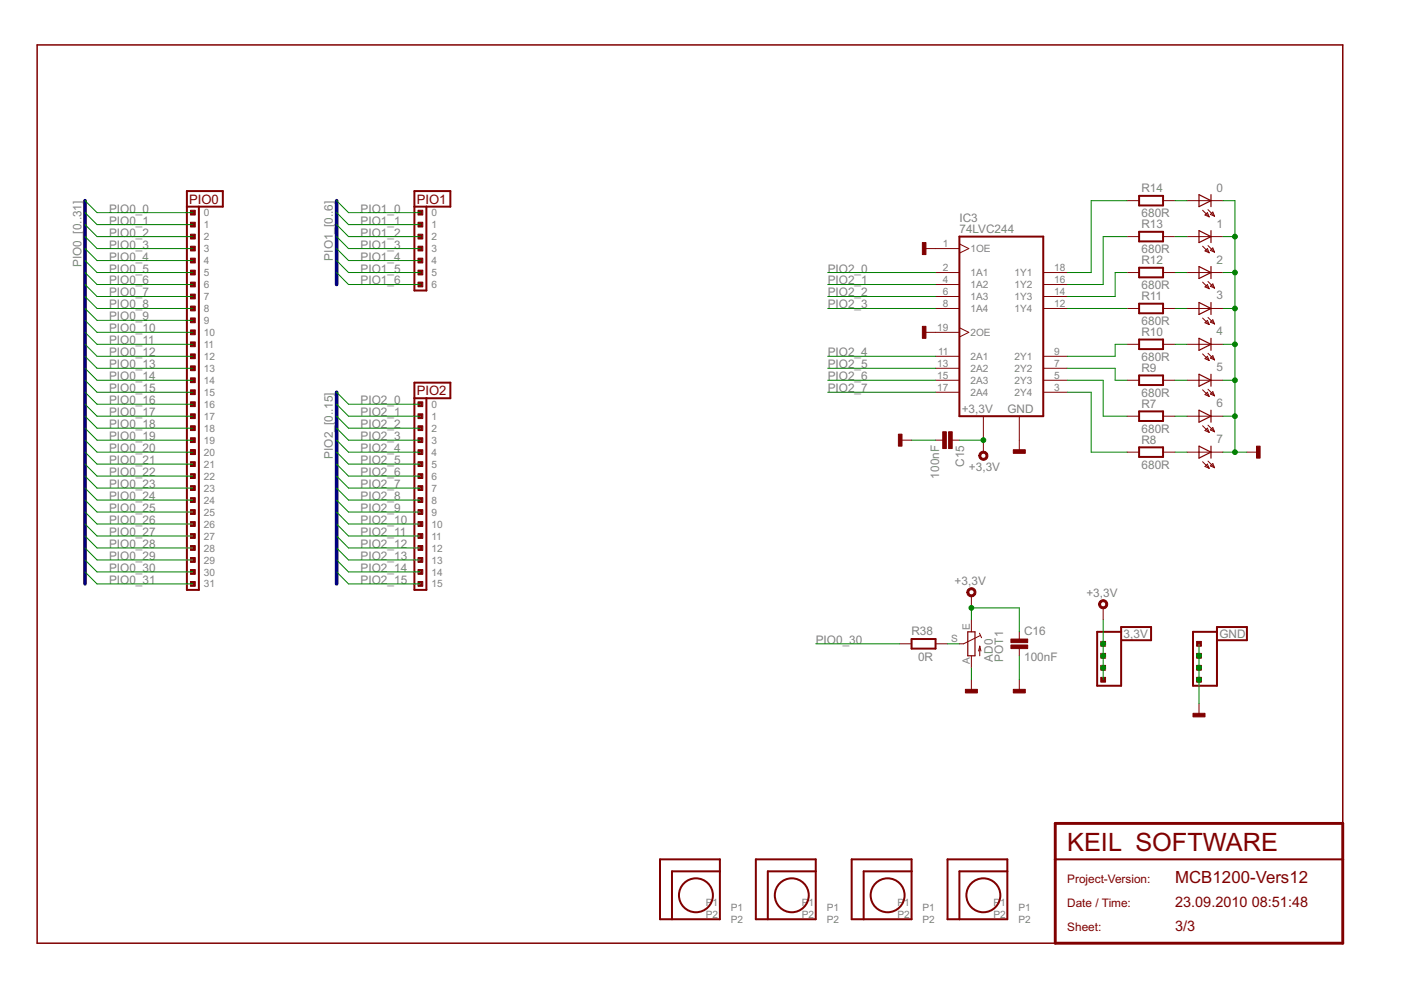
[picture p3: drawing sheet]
<svg xmlns="http://www.w3.org/2000/svg" width="297mm" height="210mm" viewBox="0 0 297 210" stroke-linecap="round" stroke-linejoin="round" font-family="sans-serif">
<g fill="#800000" stroke="#800000" stroke-width=".32">
<path d="M7.9 9.5v190.5z"/>
<path d="M7.9 9.5h276.8z"/>
<path d="M284.7 9.5v165.1z"/>
<path d="M7.9 200h215.8z"/>
</g>
<g fill="#800000" stroke="#800000" stroke-width=".61">
<path d="M223.7 182.2v17.8z"/>
<path d="M223.7 174.6v7.6z"/>
<path d="M223.7 174.6h61z"/>
<path d="M284.7 174.6v7.6z"/>
<path d="M284.7 182.2v17.8z"/>
<path d="M223.7 200h61z"/>
</g>
<g fill="#800000" stroke="#800000" stroke-width=".42">
<path d="M223.7 182.2h61z"/>
<path d="M241.5 94.8h5.1z"/>
<path d="M246.6 94.8v2.1z"/>
<path d="M241.5 96.9h5.1z"/>
<path d="M241.5 94.8v2.1z"/>
<path d="M241.5 87.2h5.1z"/>
<path d="M246.6 87.2v2.1z"/>
<path d="M241.5 89.3h5.1z"/>
<path d="M241.5 87.2v2.1z"/>
<path d="M241.5 79.6h5.1z"/>
<path d="M246.6 79.6v2z"/>
<path d="M241.5 81.6h5.1z"/>
<path d="M241.5 79.6v2z"/>
<path d="M241.5 72h5.1z"/>
<path d="M246.6 72v2z"/>
<path d="M241.5 74h5.1z"/>
<path d="M241.5 72v2z"/>
<path d="M241.5 64.4h5.1z"/>
<path d="M246.6 64.4v2z"/>
<path d="M241.5 66.4h5.1z"/>
<path d="M241.5 64.4v2z"/>
<path d="M241.5 56.8h5.1z"/>
<path d="M246.6 56.8v2z"/>
<path d="M241.5 58.8h5.1z"/>
<path d="M241.5 56.8v2z"/>
<path d="M241.5 49.1h5.1z"/>
<path d="M246.6 49.1v2.1z"/>
<path d="M241.5 51.2h5.1z"/>
<path d="M241.5 49.1v2.1z"/>
<path d="M241.5 41.5h5.1z"/>
<path d="M246.6 41.5v2.1z"/>
<path d="M241.5 43.6h5.1z"/>
<path d="M241.5 41.5v2.1z"/>
<path d="M139.9 182.2h12.7z"/>
<path d="M152.6 182.2v2.5z"/>
<path d="M152.6 184.7v10.2z"/>
<path d="M142.5 194.9h10.1z"/>
<path d="M139.9 194.9h2.6z"/>
<path d="M139.9 182.2v12.7z"/>
<path d="M142.5 184.7v10.2z"/>
<path d="M142.5 184.7h10.1z"/>
<path d="M160.3 182.2h12.7z"/>
<path d="M173 182.2v2.5z"/>
<path d="M173 184.7v10.2z"/>
<path d="M162.8 194.9h10.2z"/>
<path d="M160.3 194.9h2.5z"/>
<path d="M160.3 182.2v12.7z"/>
<path d="M162.8 184.7v10.2z"/>
<path d="M162.8 184.7h10.2z"/>
<path d="M180.6 182.2h12.7z"/>
<path d="M193.3 182.2v2.5z"/>
<path d="M193.3 184.7v10.2z"/>
<path d="M183.1 194.9h10.2z"/>
<path d="M180.6 194.9h2.5z"/>
<path d="M180.6 182.2v12.7z"/>
<path d="M183.1 184.7v10.2z"/>
<path d="M183.1 184.7h10.2z"/>
<path d="M200.9 182.2h12.7z"/>
<path d="M213.6 182.2v2.5z"/>
<path d="M213.6 184.7v10.2z"/>
<path d="M203.4 194.9h10.2z"/>
<path d="M200.9 194.9h2.5z"/>
<path d="M200.9 182.2v12.7z"/>
<path d="M203.4 184.7v10.2z"/>
<path d="M203.4 184.7h10.2z"/>
<path d="M203.4 88.2h17.8z"/>
<path d="M221.2 50.2v38z"/>
<path d="M203.4 50.2h17.8z"/>
<path d="M203.4 50.2v38z"/>
<path d="M232.6 145.4h5.1z"/>
<path d="M232.6 134v11.4z"/>
<path d="M237.7 134v11.4z"/>
<path d="M232.6 134h5.1z"/>
<path d="M237.7 132.9v1.1z"/>
<path d="M237.7 132.9h6.4z"/>
<path d="M244.1 132.9v2.8z"/>
<path d="M238 135.7h6.1z"/>
<path d="M252.9 145.4h5.1z"/>
<path d="M252.9 134v11.4z"/>
<path d="M258 134v11.4z"/>
<path d="M252.9 134h5.1z"/>
<path d="M258 132.9v1.1z"/>
<path d="M258 132.9h6.4z"/>
<path d="M264.4 132.9v2.8z"/>
<path d="M258.3 135.7h6.1z"/>
<path d="M193.3 135.5h5.1z"/>
<path d="M193.3 135.5v2z"/>
<path d="M193.3 137.5h5.1z"/>
<path d="M198.4 135.5v2z"/>
<path d="M39.6 125.1h2.6z"/>
<path d="M39.6 43.8v81.3z"/>
<path d="M42.2 43.8v81.3z"/>
<path d="M39.6 43.8h2.6z"/>
<path d="M39.6 40.5h7.6z"/>
<path d="M39.6 40.5v3.3z"/>
<path d="M42.2 43.8h5z"/>
<path d="M47.2 40.5v3.3z"/>
<path d="M87.9 61.6h2.5z"/>
<path d="M87.9 43.8v17.8z"/>
<path d="M90.4 43.8v17.8z"/>
<path d="M87.9 43.8h2.5z"/>
<path d="M87.9 40.5h7.6z"/>
<path d="M87.9 40.5v3.3z"/>
<path d="M90.4 43.8h5.1z"/>
<path d="M95.5 40.5v3.3z"/>
<path d="M87.9 125.1h2.5z"/>
<path d="M87.9 84.4v40.7z"/>
<path d="M90.4 84.4v40.7z"/>
<path d="M87.9 84.4h2.5z"/>
<path d="M87.9 81.1h7.6z"/>
<path d="M87.9 81.1v3.3z"/>
<path d="M90.4 84.4h5.1z"/>
<path d="M95.5 81.1v3.3z"/>
</g>
<g fill="#800000" stroke="#800000" stroke-width=".25">
<path d="M254.2 41.3l2.6 1.2z"/>
<path d="M254.2 43.8l2.6-1.3z"/>
<path d="M256.8 41.3v1.2z"/>
<path d="M256.8 42.5v1.3z"/>
<path d="M254.2 41.3v1.2z"/>
<path d="M254.2 42.5v1.3z"/>
<path d="M254.2 48.9l2.6 1.3z"/>
<path d="M254.2 51.4l2.6-1.2z"/>
<path d="M256.8 48.9v1.3z"/>
<path d="M256.8 50.2v1.2z"/>
<path d="M254.2 48.9v1.3z"/>
<path d="M254.2 50.2v1.2z"/>
<path d="M254.2 56.5l2.6 1.3z"/>
<path d="M254.2 59.1l2.6-1.3z"/>
<path d="M256.8 56.5v1.3z"/>
<path d="M256.8 57.8v1.3z"/>
<path d="M254.2 56.5v1.3z"/>
<path d="M254.2 57.8v1.3z"/>
<path d="M254.2 64.1l2.6 1.3z"/>
<path d="M254.2 66.7l2.6-1.3z"/>
<path d="M256.8 64.1v1.3z"/>
<path d="M256.8 65.4v1.3z"/>
<path d="M254.2 64.1v1.3z"/>
<path d="M254.2 65.4v1.3z"/>
<path d="M254.2 71.7l2.6 1.3z"/>
<path d="M254.2 74.3l2.6-1.3z"/>
<path d="M256.8 71.7v1.3z"/>
<path d="M256.8 73v1.3z"/>
<path d="M254.2 71.7v1.3z"/>
<path d="M254.2 73v1.3z"/>
<path d="M254.2 79.4l2.6 1.2z"/>
<path d="M254.2 81.9l2.6-1.3z"/>
<path d="M256.8 79.4v1.2z"/>
<path d="M256.8 80.6v1.3z"/>
<path d="M254.2 79.4v1.2z"/>
<path d="M254.2 80.6v1.3z"/>
<path d="M254.2 87l2.6 1.2z"/>
<path d="M254.2 89.5l2.6-1.3z"/>
<path d="M256.8 87v1.2z"/>
<path d="M256.8 88.2v1.3z"/>
<path d="M254.2 87v1.2z"/>
<path d="M254.2 88.2v1.3z"/>
<path d="M254.2 94.6l2.6 1.3z"/>
<path d="M254.2 97.1l2.6-1.2z"/>
<path d="M256.8 94.6v1.3z"/>
<path d="M256.8 95.9v1.2z"/>
<path d="M254.2 94.6v1.3z"/>
<path d="M254.2 95.9v1.2z"/>
<path d="M206.7 134v5z"/>
<path d="M205.2 134v5z"/>
<path d="M205.2 134h1.5z"/>
<path d="M205.2 139h1.5z"/>
</g>
<g fill="#800000" stroke="#800000" stroke-width=".21">
<path d="M256.8 42.5h2.5z"/>
<path d="M251.7 42.5h2.5z"/>
<path d="M254.2 42.5h2.6z"/>
<path d="M255 44.6l1.4 1.4z"/>
<path d="M256 45.1l.4 .9z"/>
<path d="M256 45.1l-.5 .5z"/>
<path d="M255.5 45.6l.9 .4z"/>
<path d="M257.1 45l.4 .8z"/>
<path d="M256.6 45.5l.5-.5z"/>
<path d="M256.6 45.5l.9 .3z"/>
<path d="M256.1 44.4l1.4 1.4z"/>
<path d="M256.8 50.2h2.5z"/>
<path d="M251.7 50.2h2.5z"/>
<path d="M254.2 50.2h2.6z"/>
<path d="M255 52.2l1.4 1.4z"/>
<path d="M256 52.7l.4 .9z"/>
<path d="M256 52.7l-.5 .5z"/>
<path d="M255.5 53.2l.9 .4z"/>
<path d="M257.1 52.6l.4 .9z"/>
<path d="M256.6 53.1l.5-.5z"/>
<path d="M256.6 53.1l.9 .4z"/>
<path d="M256.1 52.1l1.4 1.4z"/>
<path d="M256.8 57.8h2.5z"/>
<path d="M251.7 57.8h2.5z"/>
<path d="M254.2 57.8h2.6z"/>
<path d="M255 59.8l1.4 1.4z"/>
<path d="M256 60.3l.4 .9z"/>
<path d="M256 60.3l-.5 .5z"/>
<path d="M255.5 60.8l.9 .4z"/>
<path d="M257.1 60.2l.4 .9z"/>
<path d="M256.6 60.7l.5-.5z"/>
<path d="M256.6 60.7l.9 .4z"/>
<path d="M256.1 59.7l1.4 1.4z"/>
<path d="M256.8 65.4h2.5z"/>
<path d="M251.7 65.4h2.5z"/>
<path d="M254.2 65.4h2.6z"/>
<path d="M255 67.4l1.4 1.4z"/>
<path d="M256 67.9l.4 .9z"/>
<path d="M256 67.9l-.5 .5z"/>
<path d="M255.5 68.4l.9 .4z"/>
<path d="M257.1 67.8l.4 .9z"/>
<path d="M257.1 67.8l-.5 .5z"/>
<path d="M256.6 68.3l.9 .4z"/>
<path d="M256.1 67.3l1.4 1.4z"/>
<path d="M256.8 73h2.5z"/>
<path d="M251.7 73h2.5z"/>
<path d="M254.2 73h2.6z"/>
<path d="M255 75l1.4 1.4z"/>
<path d="M256 75.5l.4 .9z"/>
<path d="M256 75.5l-.5 .6z"/>
<path d="M255.5 76.1l.9 .3z"/>
<path d="M257.1 75.4l.4 .9z"/>
<path d="M257.1 75.4l-.5 .5z"/>
<path d="M256.6 75.9l.9 .4z"/>
<path d="M256.1 74.9l1.4 1.4z"/>
<path d="M256.8 80.6h2.5z"/>
<path d="M251.7 80.6h2.5z"/>
<path d="M254.2 80.6h2.6z"/>
<path d="M255 82.7l1.4 1.4z"/>
<path d="M256 83.2l.4 .9z"/>
<path d="M256 83.2l-.5 .5z"/>
<path d="M255.5 83.7l.9 .4z"/>
<path d="M257.1 83l.4 .9z"/>
<path d="M257.1 83l-.5 .5z"/>
<path d="M256.6 83.5l.9 .4z"/>
<path d="M256.1 82.5l1.4 1.4z"/>
<path d="M256.8 88.2h2.5z"/>
<path d="M251.7 88.2h2.5z"/>
<path d="M254.2 88.2h2.6z"/>
<path d="M255 90.3l1.4 1.4z"/>
<path d="M256 90.8l.4 .9z"/>
<path d="M256 90.8l-.5 .5z"/>
<path d="M255.5 91.3l.9 .4z"/>
<path d="M257.1 90.7l.4 .8z"/>
<path d="M257.1 90.7l-.5 .5z"/>
<path d="M256.6 91.2l.9 .3z"/>
<path d="M256.1 90.1l1.4 1.4z"/>
<path d="M256.8 95.9h2.5z"/>
<path d="M251.7 95.9h2.5z"/>
<path d="M254.2 95.9h2.6z"/>
<path d="M255 97.9l1.4 1.4z"/>
<path d="M256 98.4l.4 .9z"/>
<path d="M256 98.4l-.5 .5z"/>
<path d="M255.5 98.9l.9 .4z"/>
<path d="M257.1 98.3l.4 .9z"/>
<path d="M257.1 98.3l-.5 .5z"/>
<path d="M256.6 98.8l.9 .4z"/>
<path d="M256.1 97.8l1.4 1.4z"/>
<path d="M239 95.9h2.5z"/>
<path d="M246.6 95.9h2.5z"/>
<path d="M239 88.2h2.5z"/>
<path d="M246.6 88.2h2.5z"/>
<path d="M239 80.6h2.5z"/>
<path d="M246.6 80.6h2.5z"/>
<path d="M239 73h2.5z"/>
<path d="M246.6 73h2.5z"/>
<path d="M239 65.4h2.5z"/>
<path d="M246.6 65.4h2.5z"/>
<path d="M239 57.8h2.5z"/>
<path d="M246.6 57.8h2.5z"/>
<path d="M239 50.2h2.5z"/>
<path d="M246.6 50.2h2.5z"/>
<path d="M239 42.5h2.5z"/>
<path d="M246.6 42.5h2.5z"/>
<path d="M198.4 78.1h5z"/>
<path d="M208.5 88.2v5.1z"/>
<path d="M198.4 80.6h5z"/>
<path d="M216.1 88.2v5.1z"/>
<path d="M198.4 83.2h5z"/>
<path d="M221.2 80.6h5.1z"/>
<path d="M221.2 75.5h5.1z"/>
<path d="M221.2 65.4h5.1z"/>
<path d="M198.4 75.5h5z"/>
<path d="M203.4 69.5l2 1z"/>
<path d="M203.4 71.5l2-1z"/>
<path d="M198.4 70.5h5z"/>
<path d="M198.4 65.4h5z"/>
<path d="M198.4 62.9h5z"/>
<path d="M198.4 60.3h5z"/>
<path d="M198.4 57.8h5z"/>
<path d="M203.4 51.7l2 1z"/>
<path d="M203.4 53.7l2-1z"/>
<path d="M198.4 52.7h5z"/>
<path d="M221.2 57.8h5.1z"/>
<path d="M221.2 60.3h5.1z"/>
<path d="M221.2 62.9h5.1z"/>
<path d="M221.2 78.1h5.1z"/>
<path d="M221.2 83.2h5.1z"/>
<path d="M208.5 93.3v2.6z"/>
<path d="M264.4 95.9h2.5z"/>
<path d="M216.1 93.3v2.6z"/>
<path d="M195.8 70.5h2.6z"/>
<path d="M195.8 52.7h2.6z"/>
<path d="M206 139v2.6z"/>
<path d="M206 131.4v2.6z"/>
<path d="M203.4 136.5h.9z"/>
<path d="M204.3 136.5l3.5-1.8z"/>
<path d="M207.7 137v2z"/>
<path d="M207.7 137l.3 1z"/>
<path d="M207.7 137l-.2 1z"/>
<path d="M207.7 134.3l.4 .9z"/>
<path d="M201.9 93.3h1.5z"/>
<path d="M198.4 93.3h1.5z"/>
<path d="M216.1 134v1.5z"/>
<path d="M216.1 137.5v1.5z"/>
<path d="M190.7 93.3h2.6z"/>
<path d="M198.4 136.5h2.5z"/>
<path d="M190.7 136.5h2.6z"/>
<path d="M233.9 128.9v2.5z"/>
<path d="M254.2 149.2v2.5z"/>
<path d="M206 126.3v2.6z"/>
<path d="M206 144.1v2.6z"/>
<path d="M216.1 144.1v2.6z"/>
<path d="M207.7 96a.96 .96 0 0 1 1.6 0 .96 .96 0 0 1-.5 1.5 .96 .96 0 0 1-1.3-.9h.4a.56 .56 0 0 1 .9-.4 .56 .56 0 0 1 .1 .9 .56 .56 0 0 1-.9-.3l-.1-.2h-.4z" fill-rule="evenodd"/>
<path d="M233.1 127.5a.96 .96 0 0 1 1.6 0 .96 .96 0 0 1-.5 1.5 .96 .96 0 0 1-1.3-.9h.4a.56 .56 0 0 1 .8-.5 .56 .56 0 0 1 .2 1 .56 .56 0 0 1-.9-.3l-.1-.2h-.4z" fill-rule="evenodd"/>
<path d="M205.2 125a.96 .96 0 0 1 1.5 0 .96 .96 0 0 1-.4 1.5 .96 .96 0 0 1-1.3-.9h.4a.57 .57 0 0 1 .8-.5 .57 .57 0 0 1 .1 .9 .57 .57 0 0 1-.9-.2v-.2h-.4z" fill-rule="evenodd"/>
</g>
<g fill="none" stroke="#800000" stroke-width=".42">
<circle cx="147.6" cy="189.8" r="3.6"/>
<circle cx="167.9" cy="189.8" r="3.6"/>
<circle cx="188.2" cy="189.8" r="3.6"/>
<circle cx="208.5" cy="189.8" r="3.6"/>
</g>
<g fill="#800000" stroke="#800000" stroke-width=".21">
<path d="M266.4 94.6h.8v2.5h-.8z"/>
<path d="M214.8 95.4h2.6v.7h-2.6z"/>
<path d="M195.6 69.2h.7v2.5h-.7z"/>
<path d="M195.6 51.4h.7v2.6h-.7z"/>
<path d="M233.4 136h1v1h-1z"/>
<path d="M233.4 138.5h1v1.1h-1z"/>
<path d="M233.4 141.1h1v1h-1z"/>
<path d="M233.4 143.6h1v1h-1z"/>
<path d="M253.7 136h1v1h-1z"/>
<path d="M253.7 138.5h1v1.1h-1z"/>
<path d="M253.7 141.1h1v1h-1z"/>
<path d="M253.7 143.6h1v1h-1z"/>
<path d="M201.1 91.5h.8v3.6h-.8z"/>
<path d="M199.9 91.5h.7v3.6h-.7z"/>
<path d="M214.3 135.5h3.6v.7h-3.6z"/>
<path d="M214.3 136.8h3.6v.7h-3.6z"/>
<path d="M190.5 92.1h.7v2.5h-.7z"/>
<path d="M252.9 151.2h2.6v.8h-2.6z"/>
<path d="M204.7 146.2h2.5v.7h-2.5z"/>
<path d="M214.8 146.2h2.6v.7h-2.6z"/>
<path d="M40.4 54.7h1v1.1h-1z"/>
<path d="M40.4 59.8h1v1h-1z"/>
<path d="M40.4 57.3h1v1h-1z"/>
<path d="M40.4 62.4h1v1h-1z"/>
<path d="M40.4 64.9h1v1h-1z"/>
<path d="M40.4 67.4h1v1h-1z"/>
<path d="M40.4 70h1v1h-1z"/>
<path d="M40.4 72.5h1v1h-1z"/>
<path d="M40.4 52.2h1v1h-1z"/>
<path d="M40.4 49.7h1v1h-1z"/>
<path d="M40.4 47.1h1v1h-1z"/>
<path d="M40.4 44.6h1v1h-1z"/>
<path d="M40.4 118.2h1v1h-1z"/>
<path d="M40.4 120.8h1v1h-1z"/>
<path d="M40.4 123.3h1v1h-1z"/>
<path d="M40.4 75h1v1.1h-1z"/>
<path d="M40.4 77.6h1v1h-1z"/>
<path d="M40.4 80.1h1v1h-1z"/>
<path d="M40.4 82.7h1v1h-1z"/>
<path d="M40.4 85.2h1v1h-1z"/>
<path d="M40.4 87.7h1v1.1h-1z"/>
<path d="M40.4 90.3h1v1h-1z"/>
<path d="M40.4 92.8h1v1h-1z"/>
<path d="M40.4 95.4h1v1h-1z"/>
<path d="M40.4 97.9h1v1h-1z"/>
<path d="M40.4 100.4h1v1.1h-1z"/>
<path d="M40.4 103h1v1h-1z"/>
<path d="M40.4 105.5h1v1h-1z"/>
<path d="M40.4 108.1h1v1h-1z"/>
<path d="M40.4 110.6h1v1h-1z"/>
<path d="M40.4 113.1h1v1.1h-1z"/>
<path d="M40.4 115.7h1v1h-1z"/>
<path d="M88.6 54.7h1v1.1h-1z"/>
<path d="M88.6 59.8h1v1h-1z"/>
<path d="M88.6 57.3h1v1h-1z"/>
<path d="M88.6 52.2h1v1h-1z"/>
<path d="M88.6 49.7h1v1h-1z"/>
<path d="M88.6 47.1h1v1h-1z"/>
<path d="M88.6 44.6h1v1h-1z"/>
<path d="M88.6 95.4h1v1h-1z"/>
<path d="M88.6 100.4h1v1.1h-1z"/>
<path d="M88.6 97.9h1v1h-1z"/>
<path d="M88.6 103h1v1h-1z"/>
<path d="M88.6 105.5h1v1h-1z"/>
<path d="M88.6 108.1h1v1h-1z"/>
<path d="M88.6 110.6h1v1h-1z"/>
<path d="M88.6 113.1h1v1.1h-1z"/>
<path d="M88.6 92.8h1v1h-1z"/>
<path d="M88.6 90.3h1v1h-1z"/>
<path d="M88.6 87.7h1v1.1h-1z"/>
<path d="M88.6 85.2h1v1h-1z"/>
<path d="M88.6 123.3h1v1h-1z"/>
<path d="M88.6 115.7h1v1h-1z"/>
<path d="M88.6 118.2h1v1h-1z"/>
<path d="M88.6 120.8h1v1h-1z"/>
</g>
<g fill="#000080" stroke="#000080" stroke-width=".76">
<path d="M18 42.5v81.3z"/>
<path d="M71.4 42.5v17.8z"/>
<path d="M71.4 83.2v40.6z"/>
</g>
<g fill="#008000" stroke="#008000" stroke-width=".21">
<path d="M175.5 57.8h22.9z"/>
<path d="M71.4 83.2l2.5 2.5z"/>
<path d="M73.9 85.7h15.2z"/>
<path d="M175.5 60.3h22.9z"/>
<path d="M71.4 85.7l2.5 2.5z"/>
<path d="M73.9 88.2h15.2z"/>
<path d="M175.5 62.9h22.9z"/>
<path d="M71.4 88.2l2.5 2.6z"/>
<path d="M73.9 90.8h15.2z"/>
<path d="M175.5 65.4h22.9z"/>
<path d="M71.4 90.8l2.5 2.5z"/>
<path d="M73.9 93.3h15.2z"/>
<path d="M175.5 75.5h22.9z"/>
<path d="M71.4 93.3l2.5 2.6z"/>
<path d="M73.9 95.9h15.2z"/>
<path d="M175.5 78.1h22.9z"/>
<path d="M71.4 95.9l2.5 2.5z"/>
<path d="M73.9 98.4h15.2z"/>
<path d="M175.5 80.6h22.9z"/>
<path d="M71.4 98.4l2.5 2.5z"/>
<path d="M73.9 100.9h15.2z"/>
<path d="M175.5 83.2h22.9z"/>
<path d="M71.4 100.9l2.5 2.6z"/>
<path d="M73.9 103.5h15.2z"/>
<path d="M261.8 95.9h2.6z"/>
<path d="M259.3 95.9h2.5z"/>
<path d="M261.8 88.2v7.7z"/>
<path d="M261.8 80.6v7.6z"/>
<path d="M261.8 73v7.6z"/>
<path d="M261.8 65.4v7.6z"/>
<path d="M261.8 57.8v7.6z"/>
<path d="M261.8 50.2v7.6z"/>
<path d="M261.8 42.5v7.7z"/>
<path d="M259.3 42.5h2.5z"/>
<path d="M259.3 50.2h2.5z"/>
<path d="M259.3 57.8h2.5z"/>
<path d="M259.3 65.4h2.5z"/>
<path d="M259.3 73h2.5z"/>
<path d="M259.3 80.6h2.5z"/>
<path d="M259.3 88.2h2.5z"/>
<path d="M193.3 93.3h5.1z"/>
<path d="M254.2 144.1v5.1z"/>
<path d="M254.2 141.6v2.5z"/>
<path d="M254.2 139v2.6z"/>
<path d="M254.2 136.5v2.5z"/>
<path d="M206 141.6v2.5z"/>
<path d="M216.1 139v5.1z"/>
<path d="M249.1 42.5h2.6z"/>
<path d="M249.1 50.2h2.6z"/>
<path d="M249.1 57.8h2.6z"/>
<path d="M249.1 65.4h2.6z"/>
<path d="M249.1 73h2.6z"/>
<path d="M249.1 80.6h2.6z"/>
<path d="M249.1 88.2h2.6z"/>
<path d="M249.1 95.9h2.6z"/>
<path d="M226.3 65.4h12.7z"/>
<path d="M226.3 62.9h10.1z"/>
<path d="M236.4 57.8v5.1z"/>
<path d="M236.4 57.8h2.6z"/>
<path d="M226.3 60.3h7.6z"/>
<path d="M233.9 50.2v10.1z"/>
<path d="M233.9 50.2h5.1z"/>
<path d="M226.3 57.8h5.1z"/>
<path d="M231.4 42.5v15.3z"/>
<path d="M231.4 42.5h7.6z"/>
<path d="M226.3 75.5h10.1z"/>
<path d="M236.4 73v2.5z"/>
<path d="M236.4 73h2.6z"/>
<path d="M226.3 78.1h10.1z"/>
<path d="M236.4 78.1v2.5z"/>
<path d="M236.4 80.6h2.6z"/>
<path d="M226.3 80.6h7.6z"/>
<path d="M233.9 80.6v7.6z"/>
<path d="M233.9 88.2h5.1z"/>
<path d="M226.3 83.2h5.1z"/>
<path d="M231.4 83.2v12.7z"/>
<path d="M231.4 95.9h7.6z"/>
<path d="M203.4 93.3h5.1z"/>
<path d="M233.9 131.4v5.1z"/>
<path d="M233.9 136.5v2.5z"/>
<path d="M233.9 139v2.6z"/>
<path d="M233.9 141.6v2.5z"/>
<path d="M206 128.9v2.5z"/>
<path d="M216.1 128.9v5.1z"/>
<path d="M206 128.9h10.1z"/>
<path d="M200.9 136.5h2.5z"/>
<path d="M173 136.5h17.7z"/>
<path d="M18 118.7l2.6 2.6z"/>
<path d="M20.6 121.3h20.3z"/>
<path d="M18 42.5l2.6 2.6z"/>
<path d="M20.6 45.1h20.3z"/>
<path d="M18 45.1l2.6 2.5z"/>
<path d="M20.6 47.6h20.3z"/>
<path d="M18 47.6l2.6 2.6z"/>
<path d="M20.6 50.2h20.3z"/>
<path d="M18 50.2l2.6 2.5z"/>
<path d="M20.6 52.7h20.3z"/>
<path d="M18 52.7l2.6 2.5z"/>
<path d="M20.6 55.2h20.3z"/>
<path d="M18 55.2l2.6 2.6z"/>
<path d="M20.6 57.8h20.3z"/>
<path d="M18 57.8l2.6 2.5z"/>
<path d="M20.6 60.3h20.3z"/>
<path d="M18 60.3l2.6 2.6z"/>
<path d="M20.6 62.9h20.3z"/>
<path d="M18 62.9l2.6 2.5z"/>
<path d="M20.6 65.4h20.3z"/>
<path d="M18 65.4l2.6 2.5z"/>
<path d="M20.6 67.9h20.3z"/>
<path d="M18 67.9l2.6 2.6z"/>
<path d="M20.6 70.5h20.3z"/>
<path d="M18 70.5l2.6 2.5z"/>
<path d="M20.6 73h20.3z"/>
<path d="M18 73l2.6 2.5z"/>
<path d="M20.6 75.5h20.3z"/>
<path d="M18 75.5l2.6 2.6z"/>
<path d="M20.6 78.1h20.3z"/>
<path d="M18 78.1l2.6 2.5z"/>
<path d="M20.6 80.6h20.3z"/>
<path d="M18 80.6l2.6 2.6z"/>
<path d="M20.6 83.2h20.3z"/>
<path d="M18 83.2l2.6 2.5z"/>
<path d="M20.6 85.7h20.3z"/>
<path d="M18 85.7l2.6 2.5z"/>
<path d="M20.6 88.2h20.3z"/>
<path d="M18 88.2l2.6 2.6z"/>
<path d="M20.6 90.8h20.3z"/>
<path d="M18 90.8l2.6 2.5z"/>
<path d="M20.6 93.3h20.3z"/>
<path d="M18 93.3l2.6 2.6z"/>
<path d="M20.6 95.9h20.3z"/>
<path d="M18 95.9l2.6 2.5z"/>
<path d="M20.6 98.4h20.3z"/>
<path d="M18 98.4l2.6 2.5z"/>
<path d="M20.6 100.9h20.3z"/>
<path d="M18 100.9l2.6 2.6z"/>
<path d="M20.6 103.5h20.3z"/>
<path d="M18 103.5l2.6 2.5z"/>
<path d="M20.6 106h20.3z"/>
<path d="M18 106l2.6 2.6z"/>
<path d="M20.6 108.6h20.3z"/>
<path d="M18 111.1l2.6 2.5z"/>
<path d="M20.6 113.6h20.3z"/>
<path d="M18 113.6l2.6 2.6z"/>
<path d="M20.6 116.2h20.3z"/>
<path d="M18 116.2l2.6 2.5z"/>
<path d="M20.6 118.7h20.3z"/>
<path d="M18 121.3l2.6 2.5z"/>
<path d="M20.6 123.8h20.3z"/>
<path d="M18 108.6l2.6 2.5z"/>
<path d="M20.6 111.1h20.3z"/>
<path d="M71.4 42.5l2.5 2.6z"/>
<path d="M73.9 45.1h15.2z"/>
<path d="M71.4 45.1l2.5 2.5z"/>
<path d="M73.9 47.6h15.2z"/>
<path d="M71.4 47.6l2.5 2.6z"/>
<path d="M73.9 50.2h15.2z"/>
<path d="M71.4 50.2l2.5 2.5z"/>
<path d="M73.9 52.7h15.2z"/>
<path d="M71.4 52.7l2.5 2.5z"/>
<path d="M73.9 55.2h15.2z"/>
<path d="M71.4 55.2l2.5 2.6z"/>
<path d="M73.9 57.8h15.2z"/>
<path d="M71.4 57.8l2.5 2.5z"/>
<path d="M73.9 60.3h15.2z"/>
<path d="M71.4 103.5l2.5 2.5z"/>
<path d="M73.9 106h15.2z"/>
<path d="M71.4 106l2.5 2.6z"/>
<path d="M73.9 108.6h15.2z"/>
<path d="M71.4 108.6l2.5 2.5z"/>
<path d="M73.9 111.1h15.2z"/>
<path d="M71.4 111.1l2.5 2.5z"/>
<path d="M73.9 113.6h15.2z"/>
<path d="M71.4 113.6l2.5 2.6z"/>
<path d="M73.9 116.2h15.2z"/>
<path d="M71.4 116.2l2.5 2.5z"/>
<path d="M73.9 118.7h15.2z"/>
<path d="M71.4 118.7l2.5 2.6z"/>
<path d="M73.9 121.3h15.2z"/>
<path d="M71.4 121.3l2.5 2.5z"/>
<path d="M73.9 123.8h15.2z"/>
<circle cx="261.8" cy="95.9" r=".51"/>
<circle cx="261.8" cy="50.2" r=".51"/>
<circle cx="261.8" cy="57.8" r=".51"/>
<circle cx="261.8" cy="65.4" r=".51"/>
<circle cx="261.8" cy="73" r=".51"/>
<circle cx="261.8" cy="80.6" r=".51"/>
<circle cx="261.8" cy="88.2" r=".51"/>
<circle cx="254.2" cy="144.1" r=".51"/>
<circle cx="254.2" cy="141.6" r=".51"/>
<circle cx="254.2" cy="139" r=".51"/>
<circle cx="208.5" cy="93.3" r=".51"/>
<circle cx="233.9" cy="136.5" r=".51"/>
<circle cx="233.9" cy="139" r=".51"/>
<circle cx="233.9" cy="141.6" r=".51"/>
<circle cx="206" cy="128.9" r=".51"/>
</g>
<text font-size="6" fill="#800000" x="226.3" y="180.4">KEIL SOFTWARE</text>
<text font-size="4" fill="#800000" x="249.1" y="187.3">MCB1200-Vers12</text>
<g font-size="3.4" fill="#800000">
<text x="249.1" y="192.4">23.09.2010</text>
<text x="249.1" y="197.4">3/3</text>
<text x="265.4" y="192.4">08:51:48</text>
</g>
<g font-size="3.1" fill="#800000">
<text x="40.1" y="43.2">PIO0</text>
<text x="88.4" y="43.2">PIO1</text>
<text x="88.4" y="83.8">PIO2</text>
</g>
<g font-size="2.8" fill="#808080">
<text x="242" y="40.8">R14</text>
<text x="257.9" y="40.6">0</text>
<text x="23.1" y="45.1">PIO0_0</text>
<text x="23.1" y="47.6">PIO0_1</text>
<text x="76.4" y="45.1">PIO1_0</text>
<text x="76.4" y="47.6">PIO1_1</text>
<text x="203.4" y="47">IC3</text>
<text x="242" y="46.1">680R</text>
<text x="23.1" y="50.2">PIO0_2</text>
<text x="23.1" y="52.7">PIO0_3</text>
<text x="76.4" y="50.2">PIO1_2</text>
<text x="76.4" y="52.7">PIO1_3</text>
<text x="203.4" y="49.4">74LVC244</text>
<text x="242" y="53.7">680R</text>
<text x="242" y="48.4">R13</text>
<text x="257.9" y="48.3">1</text>
<text x="17.3" y="56.6" transform="rotate(-90 17.3 56.6)">PIO0_[0..31]</text>
<text x="23.1" y="55.2">PIO0_4</text>
<text x="23.1" y="57.8">PIO0_5</text>
<text x="70.6" y="55.2" transform="rotate(-90 70.6 55.2)">PIO1_[0..6]</text>
<text x="76.4" y="55.2">PIO1_4</text>
<text x="76.4" y="57.8">PIO1_5</text>
<text x="175.5" y="57.8">PIO2_0</text>
<text x="242" y="56">R12</text>
<text x="257.9" y="55.9">2</text>
<text x="23.1" y="60.3">PIO0_6</text>
<text x="23.1" y="62.9">PIO0_7</text>
<text x="23.1" y="65.4">PIO0_8</text>
<text x="76.4" y="60.3">PIO1_6</text>
<text x="175.5" y="60.3">PIO2_1</text>
<text x="175.5" y="62.9">PIO2_2</text>
<text x="175.5" y="65.4">PIO2_3</text>
<text x="242" y="61.3">680R</text>
<text x="242" y="63.6">R11</text>
<text x="257.9" y="63.5">3</text>
<text x="23.1" y="67.9">PIO0_9</text>
<text x="23.1" y="70.5">PIO0_10</text>
<text x="242" y="68.9">680R</text>
<text x="242" y="71.2">R10</text>
<text x="257.9" y="71.1">4</text>
<text x="23.1" y="73">PIO0_11</text>
<text x="23.1" y="75.6">PIO0_12</text>
<text x="175.5" y="75.6">PIO2_4</text>
<text x="242" y="76.6">680R</text>
<text x="23.1" y="78.1">PIO0_13</text>
<text x="23.1" y="80.6">PIO0_14</text>
<text x="23.1" y="83.2">PIO0_15</text>
<text x="175.5" y="78.1">PIO2_5</text>
<text x="175.5" y="80.6">PIO2_6</text>
<text x="175.5" y="83.2">PIO2_7</text>
<text x="242" y="78.9">R9</text>
<text x="257.9" y="78.7">5</text>
<text x="23.1" y="85.7">PIO0_16</text>
<text x="23.1" y="88.2">PIO0_17</text>
<text x="76.4" y="85.7">PIO2_0</text>
<text x="76.4" y="88.2">PIO2_1</text>
<text x="203.9" y="87.5">+3,3V</text>
<text x="213.6" y="87.5">GND</text>
<text x="242" y="84.2">680R</text>
<text x="242" y="86.5">R7</text>
<text x="257.9" y="86.3">6</text>
<text x="23.1" y="90.8">PIO0_18</text>
<text x="23.1" y="93.3">PIO0_19</text>
<text x="23.1" y="95.9">PIO0_20</text>
<text x="76.4" y="90.8">PIO2_2</text>
<text x="76.4" y="93.3">PIO2_3</text>
<text x="76.4" y="95.9">PIO2_4</text>
<text x="242" y="91.8">680R</text>
<text x="242" y="94.1">R8</text>
<text x="257.9" y="94">7</text>
<text x="23.1" y="98.4">PIO0_21</text>
<text x="23.1" y="100.9">PIO0_22</text>
<text x="70.6" y="97.3" transform="rotate(-90 70.6 97.3)">PIO2_[0..15]</text>
<text x="76.4" y="98.4">PIO2_5</text>
<text x="76.4" y="100.9">PIO2_6</text>
<text x="199.1" y="101.5" transform="rotate(-90 199.1 101.5)">100nF</text>
<text x="204.4" y="98.9" transform="rotate(-90 204.4 98.9)">C15</text>
<text x="205.4" y="99.9">+3,3V</text>
<text x="242" y="99.4">680R</text>
<text x="23.1" y="103.5">PIO0_23</text>
<text x="23.1" y="106">PIO0_24</text>
<text x="76.4" y="103.5">PIO2_7</text>
<text x="76.4" y="106">PIO2_8</text>
<text x="23.1" y="108.6">PIO0_25</text>
<text x="23.1" y="113.6">PIO0_27</text>
<text x="23.1" y="111.1">PIO0_26</text>
<text x="76.4" y="108.6">PIO2_9</text>
<text x="76.4" y="111.1">PIO2_10</text>
<text x="76.4" y="113.6">PIO2_11</text>
<text x="23.1" y="116.2">PIO0_28</text>
<text x="23.1" y="118.7">PIO0_29</text>
<text x="76.4" y="116.2">PIO2_12</text>
<text x="76.4" y="118.7">PIO2_13</text>
<text x="23.1" y="121.3">PIO0_30</text>
<text x="23.1" y="123.8">PIO0_31</text>
<text x="76.4" y="121.3">PIO2_14</text>
<text x="76.4" y="123.8">PIO2_15</text>
<text x="202.4" y="124.1">+3,3V</text>
<text x="230.3" y="126.6">+3,3V</text>
<text x="172.9" y="136.5">PIO0_30</text>
<text x="193.2" y="134.7">R38</text>
<text x="217.1" y="134.7">C16</text>
<text x="238.2" y="135.2">3,3V</text>
<text x="258.5" y="135.2">GND</text>
<text x="194.6" y="140.1">0R</text>
<text x="210.5" y="140.3" transform="rotate(-90 210.5 140.3)">AD0</text>
<text x="212.7" y="140.3" transform="rotate(-90 212.7 140.3)">POT1</text>
<text x="217.1" y="140.1">100nF</text>
</g>
<g font-size="2.8" fill="#800000">
<text x="226.3" y="187.3">Project-Version:</text>
<text x="226.3" y="192.4">Date / Time:</text>
<text x="226.3" y="197.4">Sheet:</text>
</g>
<g font-size="2.4" fill="#808080">
<text x="43.2" y="45.8">0</text>
<text x="91.5" y="45.8">0</text>
<text x="43.2" y="48.4">1</text>
<text x="43.2" y="50.9">2</text>
<text x="43.2" y="53.5">3</text>
<text x="91.5" y="48.4">1</text>
<text x="91.5" y="50.9">2</text>
<text x="91.5" y="53.5">3</text>
<text x="199.9" y="52.3">1</text>
<text x="205.8" y="53.5">1OE</text>
<text x="43.2" y="56">4</text>
<text x="43.2" y="58.5">5</text>
<text x="91.5" y="56">4</text>
<text x="91.5" y="58.5">5</text>
<text x="199.9" y="60">4</text>
<text x="199.9" y="57.4">2</text>
<text x="205.8" y="58.5">1A1</text>
<text x="215.1" y="58.5">1Y1</text>
<text x="223.5" y="57.4">18</text>
<text x="223.5" y="60">16</text>
<text x="43.2" y="61.1">6</text>
<text x="43.2" y="63.6">7</text>
<text x="91.5" y="61.1">6</text>
<text x="199.9" y="65">8</text>
<text x="199.9" y="62.5">6</text>
<text x="205.8" y="63.6">1A3</text>
<text x="205.8" y="61.1">1A2</text>
<text x="215.1" y="61.1">1Y2</text>
<text x="215.1" y="63.6">1Y3</text>
<text x="223.5" y="65">12</text>
<text x="223.5" y="62.5">14</text>
<text x="43.2" y="66.2">8</text>
<text x="43.2" y="68.7">9</text>
<text x="43.2" y="71.2">10</text>
<text x="198.7" y="70.1">19</text>
<text x="205.8" y="71.2">2OE</text>
<text x="205.8" y="66.2">1A4</text>
<text x="215.1" y="66.2">1Y4</text>
<text x="43.2" y="73.8">11</text>
<text x="43.2" y="76.3">12</text>
<text x="198.7" y="77.7">13</text>
<text x="198.9" y="75.2">11</text>
<text x="205.8" y="76.3">2A1</text>
<text x="215.1" y="76.3">2Y1</text>
<text x="223.5" y="75.2">9</text>
<text x="223.5" y="77.7">7</text>
<text x="43.2" y="78.9">13</text>
<text x="43.2" y="81.4">14</text>
<text x="43.2" y="83.9">15</text>
<text x="198.7" y="80.3">15</text>
<text x="198.7" y="82.8">17</text>
<text x="205.8" y="78.9">2A2</text>
<text x="205.8" y="81.4">2A3</text>
<text x="205.8" y="83.9">2A4</text>
<text x="215.1" y="81.4">2Y3</text>
<text x="215.1" y="78.9">2Y2</text>
<text x="215.1" y="83.9">2Y4</text>
<text x="223.5" y="80.3">5</text>
<text x="223.5" y="82.8">3</text>
<text x="43.2" y="86.5">16</text>
<text x="43.2" y="89">17</text>
<text x="91.5" y="86.5">0</text>
<text x="91.5" y="89">1</text>
<text x="43.2" y="91.6">18</text>
<text x="43.2" y="94.1">19</text>
<text x="91.5" y="91.6">2</text>
<text x="91.5" y="94.1">3</text>
<text x="43.2" y="96.6">20</text>
<text x="43.2" y="99.2">21</text>
<text x="43.2" y="101.7">22</text>
<text x="91.5" y="96.6">4</text>
<text x="91.5" y="99.2">5</text>
<text x="91.5" y="101.7">6</text>
<text x="43.2" y="104.2">23</text>
<text x="43.2" y="106.8">24</text>
<text x="91.5" y="104.2">7</text>
<text x="91.5" y="106.8">8</text>
<text x="43.2" y="109.3">25</text>
<text x="43.2" y="111.9">26</text>
<text x="91.5" y="109.3">9</text>
<text x="91.5" y="111.9">10</text>
<text x="43.2" y="114.4">27</text>
<text x="43.2" y="116.9">28</text>
<text x="43.2" y="119.5">29</text>
<text x="91.5" y="114.4">11</text>
<text x="91.5" y="116.9">12</text>
<text x="91.5" y="119.5">13</text>
<text x="43.2" y="122">30</text>
<text x="43.2" y="124.6">31</text>
<text x="91.5" y="122">14</text>
<text x="91.5" y="124.6">15</text>
<text x="201.6" y="136.1">S</text>
<text x="205.6" y="133.6" transform="rotate(-90 205.6 133.6)">E</text>
<text x="205.6" y="140.8" transform="rotate(-90 205.6 140.8)">A</text>
<text x="149.7" y="192">P1</text>
<text x="149.7" y="194.5">P2</text>
<text x="155" y="193.1">P1</text>
<text x="155" y="195.7">P2</text>
<text x="170" y="192">P1</text>
<text x="170" y="194.5">P2</text>
<text x="175.3" y="193.1">P1</text>
<text x="175.3" y="195.7">P2</text>
<text x="190.3" y="192">P1</text>
<text x="190.3" y="194.5">P2</text>
<text x="195.6" y="193.1">P1</text>
<text x="195.6" y="195.7">P2</text>
<text x="210.6" y="192">P1</text>
<text x="210.6" y="194.5">P2</text>
<text x="215.9" y="193.1">P1</text>
<text x="215.9" y="195.7">P2</text>
</g>
</svg>
